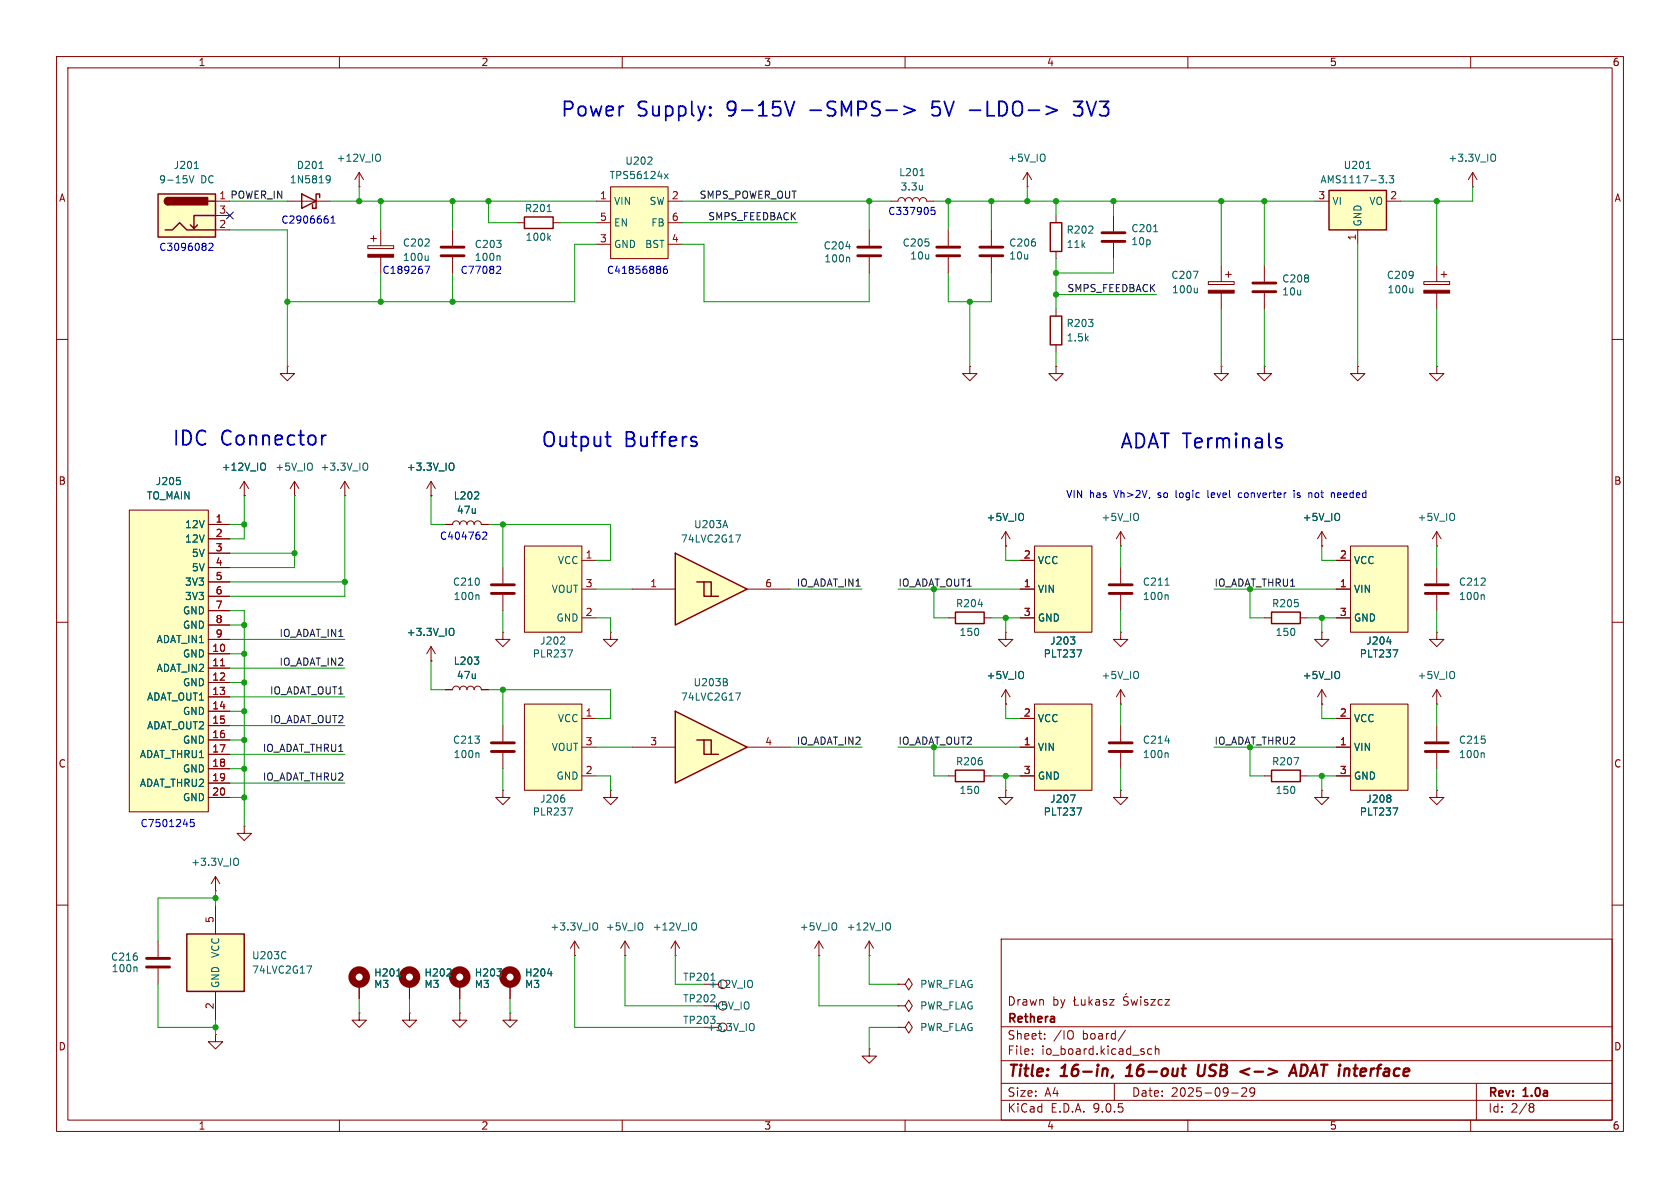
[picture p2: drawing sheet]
<svg xmlns="http://www.w3.org/2000/svg" width="297mm" height="210mm" viewBox="0 0 297 210" stroke-linecap="round" stroke-linejoin="round" font-family="sans-serif">
<g fill="none" stroke="#840000" stroke-width=".18">
<path d="M10 10h277v190h-277zM12 12h273v186h-273zM60 10v2M110 10v2M160 10v2M210 10v2M260 10v2M50.8 35.6h7.6M63.5 33h.1M63.5 30.5l-.8 1.3M63.5 30.5l.8 1.3M63.5 30.5v2.5"/>
<path d="M181.6 33h.1M181.6 30.5l-.8 1.3M181.6 30.5l.8 1.3M181.6 30.5v2.5M65 43.4h4.6v.5h-4.6zM65.5 42.2h1M66 41.7v1M67.3 40.6v2.8M67.3 45.5v2.8M175.3 40.6v2.8M175.3 45.5v2.8M10 60h2"/>
<path d="M171.4 64.8v1.2h1.3l-1.3 1.3-1.2-1.3h1.2M171.4 64.8h.1M285 60h2M10 110h2M223.5 109.2h1.3M229.9 109.2h1.2M233.7 111.8v1.2h1.2l-1.2 1.3-1.3-1.3h1.3M233.7 111.8h.1M254 100.3v2.8M254 105.2v2.8M285 110h2M198.1 139.7v1.3h1.3l-1.3 1.2-1.3-1.2h1.3"/>
<path d="M198.1 139.7h.1M198.1 124.5h.1M198.1 121.9l-.7 1.3M198.1 121.9l.8 1.3M198.1 121.9v2.6M198.1 128.3v2.8M198.1 133.1v2.8M233.7 124.5h.1M233.7 139.7v1.3h1.2l-1.2 1.2-1.3-1.2h1.3M233.7 139.7h.1M233.7 121.9l-.8 1.3M233.7 121.9l.7 1.3"/>
<path d="M233.7 121.9v2.6M38.1 157.5h.1M38.1 154.9l-.8 1.3M38.1 154.9l.8 1.3M38.1 154.9v2.6M43.2 146.1v1.2h1.2l-1.2 1.3-1.3-1.3h1.3M43.2 146.1h.1M10 160h2M81.3 179.1v1.2h1.2l-1.2 1.3-1.3-1.3h1.3M81.3 179.1h.1M90.2 179.1v1.2h1.2l-1.2 1.3-1.3-1.3h1.3M90.2 179.1h.1"/>
<path d="M177 166h108v32h-108zM190 176.2v1.5h.7M190.2 176.7l-.5 .3M191.2 176.7v.9l.4 .1 .2-.1M191.8 176.7v1M192.5 176.2v1.5M192.7 177.1l.4 .6M193.1 176.7l-.6 .6M193.7 176.8h.6l.1 .9M194.4 177.1h-.5a.29 .29 0 0 0-.2 .3 .29 .29 0 0 0 .2 .3l.5-.1M195.6 176.8l-.4-.1-.2 .2 .1 .2 .5 .2v.3h-.6M196.2 176.7h.8l-.8 1h.8"/>
<path d="M199.2 175.6l-.2 .2M199.5 176.3l-.6-.1-.2 .1v.5l.6 .3 .2 .3-.3 .3-.6-.1M200 176.7l.2 1 .3-.7 .3 .7 .3-1M201.7 176.2v.1M201.7 176.7v1M202.9 176.8l-.4-.1-.2 .2 .1 .2 .5 .2v.3h-.6M203.5 176.7h.7l-.7 1h.7M205.5 176.8l-.5-.1-.3 .3v.4l.2 .2h.6M206 176.7h.7l-.7 1h.7M285 160h2M60 198v2M110 198v2"/>
<path d="M160 198v2M177 194.5h108M177 191.5h108M177 187.5h108M177 181.5h108M182.5 186.3v.1M182.5 185.5v.1M184.7 183.6v.1M184.7 182.8v.1M189.5 182.3a1.07 1.07 0 0 1 0 1.3M197 191.5v3M199 182.1l-1.3 2"/>
<path d="M203.6 185.5l-.4-.1-.3 .3v.4l.1 .2h.6M204.2 185.5l.3-.1 .3 .1 .1 .9M204.2 184.9v1.5M210 198v2M217.7 193.2h1.2M219.5 192.4l.6-.1 .2 .1 .1 .3-.9 1.1h.9M221.8 192.9l-.3 .3h-.3l-.2-.3 .1-.5 .4-.1 .2 .1a.99 .99 0 0 1-.3 1.4h-.3M260 198v2M261 191.5v6.5M270.6 195.1l.4 .1 .2 .2-.3 .3M270.6 195.7h.3M270.9 195.7l.2 .2 .1 .4-.2 .2-.4 .1"/>
</g>
<path d="M196.7 190.1l-.2 .4M199 190.2h1.2M199.6 188.5l-.4 .3M208.9 188.9h.8M211.9 188.2l-.2 1.6 .2 .3a.66 .66 0 0 0 .9-.1M220.9 188.9l-1.6 .5 1.5 .6M227.9 190.2l.9-2 .4 2M228.1 189.6h1M230.6 188.2h-.5l-.2 2 .7-.1" fill="none" stroke="#840000" stroke-width=".4"/>
<path d="M173.2 43.7h4.1M173.2 45.2h4.1M252 103.4h4M252 104.9h4M196.1 131.3h4.1M196.1 132.8h4.1" fill="none" stroke="#840000" stroke-width=".51"/>
<g fill="none" stroke="#006464" stroke-width=".18">
<path d="M56.4 29.8h.7M57.8 31.1h.3l.2 .1a.84 .84 0 0 1-.3 1.1h-.2M58.4 31.6l-.3 .2h-.3M66.9 27.2l.2 .1a.81 .81 0 0 1-.2 1.2M184.7 27.4v.9M75.7 45.2v.8M75.7 45.9l-.2 .1M201.2 118.9v.9M236.8 118.9v.9M262.2 105.1l.2 .2v.7M206 131h.8M206.3 133.1l.2 .2v.6"/>
<path d="M41.6 151.7a.43 .43 0 0 1 .6 .4v.5a.43 .43 0 0 1-.6 .4"/>
</g>
<path d="M53.3 34.3l2.6 1.3-2.6 1.2zM56.5 34.9v-.6h-.6v2.5h-.7v-.6M224.8 108.2h5.1v2h-5.1z" fill="none" stroke="#840000" stroke-width=".25"/>
<path d="M65 45h4.6v.5h-4.6z" fill="#840000" stroke="#840000" stroke-width=".18"/>
<path d="M238.8 124.5h10.1v15.2h-10.1z" fill="#ffffc2"/>
<path d="M80 40.6v2.8M80 45.5v2.8M254 96.5h.1M254 94l-.8 1.3M254 94l.8 1.3M254 94v2.5M236.2 127h2.6M236.2 132.1h2.6M236.2 137.2h2.6M238.8 124.5h10.1v15.2h-10.1z" fill="none" stroke="#840000" stroke-width=".18"/>
<path d="M88.2 45.2l.2 .2v.6M257.1 90.9v.9M245.8 140.6l.1 .2-.1 .2M245.8 141.1l.1 .2-.1 .4M246.3 142.8h.8l-.5 1.3" fill="none" stroke="#006464" stroke-width=".18"/>
<path d="M78 43.7h4M78 45.2h4" fill="none" stroke="#840000" stroke-width=".51"/>
<path d="M238.8 96.5h10.1v15.3h-10.1z" fill="#ffffc2"/>
<path d="M236.2 99.1h2.6M238.8 96.5h10.1v15.3h-10.1zM198.1 111.8v1.2h1.3l-1.3 1.3-1.3-1.3h1.3M198.1 111.8h.1M236.2 104.1h2.6M236.2 109.2h2.6M254 111.8v1.2h1.3l-1.3 1.3-1.3-1.3h1.3M254 111.8h.1M81.3 174v2.5" fill="none" stroke="#840000" stroke-width=".18"/>
<path d="M245.2 113.4h.8M246.3 114.9h.8l-.5 1.2M87.9 171.3h.7l-.4 .5M88.6 171.9v.5" fill="none" stroke="#006464" stroke-width=".18"/>
<circle cx="81.3" cy="172.7" r="1.27" fill="none" stroke="#840000" stroke-width="1.3"/>
<path d="M182.9 96.5h10.1v15.3h-10.1z" fill="#ffffc2"/>
<path d="M260.3 33h.1M260.3 30.5l-.7 1.3M260.3 30.5l.8 1.3M260.3 30.5v2.5M180.3 99.1h2.6M182.9 96.5h10.1v15.3h-10.1zM180.3 104.1h2.6M180.3 109.2h2.6" fill="none" stroke="#840000" stroke-width=".18"/>
<path d="M263.9 27.2a.43 .43 0 0 1 .5 .5v.4a.43 .43 0 0 1-.5 .4M189.2 112.6h.8l-.4 .5M189.9 113.1l.1 .2-.1 .5M190.4 114.9h.8l-.5 1.2" fill="none" stroke="#006464" stroke-width=".18"/>
<path d="M234.9 33.7h10.2v6.9h-10.2z" fill="#ffffc2"/>
<path d="M234.9 33.7h10.2v6.9h-10.2zM185.7 55.9h2v5.1h-2z" fill="none" stroke="#840000" stroke-width=".25"/>
<g fill="none" stroke="#840000" stroke-width=".18">
<path d="M232.4 35.6h2.5M245.1 35.6h2.5M186.7 54.6v1.3M213.6 49.8h4.6v.5h-4.6zM215.9 47v2.8M215.9 51.8v2.8M216.7 48.5h1M217.2 48v1M223.5 47v2.8M223.5 51.8v2.8M240 40.6v2.6M186.7 61v1.2"/>
<path d="M215.9 64.8v1.2h1.3l-1.3 1.3-1.3-1.3h1.3M215.9 64.8h.1M223.5 64.8v1.2h1.3l-1.3 1.3-1.3-1.3h1.3M223.5 64.8h.1M198.1 96.5h.1M198.1 94v2.5M198.1 94l-.7 1.3M198.1 94l.8 1.3M198.1 100.3v2.8M198.1 105.2v2.8M254 139.7v1.3h1.3l-1.3 1.2-1.3-1.2h1.3M254 139.7h.1"/>
<path d="M254 124.5h.1M254 121.9v2.6M254 128.3v2.8M254 133.1v2.8M254 121.9l-.8 1.3M254 121.9l.8 1.3M90.2 174v2.5M38.1 182.9v1.3h1.3l-1.3 1.2-1.3-1.2h1.3M38.1 182.9h.1"/>
</g>
<path d="M241.5 29.8h.8M245.1 32.2v.1M245.6 31.1h.8l-.4 .4 .3 .2v.5l-.2 .1-.5-.1M211 48h.8l-.5 1.2M211.7 50.9v.9M211.7 51.6l-.2 .2M201.2 90.9v.9M206 103.4h.7M206.3 105.1l.2 .2v.7M257.1 118.9v.9M262.2 133.1l.2 .2v.6M96.8 172.1h.8" fill="none" stroke="#006464" stroke-width=".18"/>
<path d="M221.5 50h4.1M221.5 51.6h4.1M196.1 103.4h4.1M196.1 104.9h4.1M252 131.3h4M252 132.8h4" fill="none" stroke="#840000" stroke-width=".51"/>
<circle cx="90.2" cy="172.7" r="1.27" fill="none" stroke="#840000" stroke-width="1.3"/>
<path d="M213.6 51.3h4.6v.5h-4.6z" fill="#840000" stroke="#840000" stroke-width=".18"/>
<path d="M27.9 34.3h10.2v7.6h-10.2z" fill="#ffffc2"/>
<path d="M27.9 34.3h10.2v7.6h-10.2zM29.7 34.9a.64 .64 0 0 0-.6 .7 .64 .64 0 0 0 .6 .6M34.9 39.8l-.6 .6M36.8 35.6h1.3M38.1 38.1h-3.8v2.3l-.6-.6M185.7 39.4h2v5.1h-2zM29.2 40.6h1.3l1.2-1.2 1.3 1.2h5.1M168.9 108.2h5.1v2h-5.1z" fill="none" stroke="#840000" stroke-width=".25"/>
<g fill="#840000" stroke="#840000" stroke-width=".25">
<path d="M29.3 35.1l.4-.2v1.3a.63 .63 0 0 1-.6-.4 .63 .63 0 0 1 .2-.7z"/>
<path d="M29.7 34.9h7v1.3h-7z"/>
</g>
<g fill="none" stroke="#840000" stroke-width=".18">
<path d="M38.1 35.6h2.5M38.1 38.1h2.5M186.7 38.1v1.3M38.1 40.6h2.5M186.7 44.5v1.2M251.7 49.8h4.6v.5h-4.6zM254 47v2.8M254 51.8v2.8M254.8 48.5h1M255.3 48v1M240 64.8v1.2h1.3l-1.3 1.3-1.2-1.3h1.2M240 64.8h.1"/>
<path d="M254 64.8v1.2h1.3l-1.3 1.3-1.3-1.3h1.3M254 64.8h.1M167.6 109.2h1.3M174 109.2h1.3M177.8 111.8v1.2h1.3l-1.3 1.3-1.3-1.3h1.3M177.8 111.8h.1M177.8 124.5h.1M177.8 121.9l-.8 1.3M177.8 121.9l.8 1.3M177.8 121.9v2.6M27.9 166.4v2.8M27.9 171.2v2.8"/>
</g>
<path d="M33.4 31.1l.5 1.2 .4-1.2M34.4 29.8h.7M249.8 50.9v.9M249.8 51.6l-.2 .2M172.9 106.8h.8M180.9 118.9v.9M24 170.9l.2 .2v.7" fill="none" stroke="#006464" stroke-width=".18"/>
<path d="M251.7 51.3h4.6v.5h-4.6z" fill="#840000" stroke="#840000" stroke-width=".18"/>
<path d="M25.9 169.4h4.1M25.9 170.9h4.1" fill="none" stroke="#840000" stroke-width=".51"/>
<path d="M182.9 124.5h10.1v15.2h-10.1z" fill="#ffffc2"/>
<g fill="none" stroke="#840000" stroke-width=".18">
<path d="M196.8 38.1v2.8M196.8 42.9v2.8M50.8 64.8v1.2h1.3l-1.3 1.3-1.3-1.3h1.3M50.8 64.8h.1M186.7 64.8v1.2h1.3l-1.3 1.3-1.3-1.3h1.3M186.7 64.8h.1M177.8 96.5h.1M177.8 94l-.8 1.3M177.8 94l.8 1.3M177.8 94v2.5M233.7 96.5h.1M233.7 94l-.8 1.3"/>
<path d="M233.7 94l.7 1.3M233.7 94v2.5M167.6 137.2h1.3M174 137.2h1.3M177.8 139.7v1.3h1.3l-1.3 1.2-1.3-1.2h1.3M177.8 139.7h.1M180.3 127h2.6M180.3 132.1h2.6M180.3 137.2h2.6M182.9 124.5h10.1v15.2h-10.1zM223.5 137.2h1.3M229.9 137.2h1.2"/>
<path d="M63.5 179.1v1.2h1.3l-1.3 1.3-1.3-1.3h1.3M63.5 179.1h.1M72.4 174v2.5M110.5 168.9h.1M110.5 166.4l-.8 1.2M110.5 166.4l.8 1.2M110.5 166.4v2.5"/>
</g>
<path d="M203.9 41h.8M180.9 90.9v.9M236.8 90.9v.9M228.8 133.9h.8l-.5 1.3M189.2 140.5h.9l-.6 1.3M190.4 142.8h.8l-.5 1.3M79 172.5h.8M79.7 171.4v.4M113.6 163.3v.9" fill="none" stroke="#006464" stroke-width=".18"/>
<circle cx="72.4" cy="172.7" r="1.27" fill="none" stroke="#840000" stroke-width="1.3"/>
<path d="M168.9 136.1h5.1v2.1h-5.1zM224.8 136.1h5.1v2.1h-5.1z" fill="none" stroke="#840000" stroke-width=".25"/>
<path d="M194.8 41.1h4.1M194.8 42.7h4.1" fill="none" stroke="#840000" stroke-width=".51"/>
<path d="M33 165.1h10.2v10.2h-10.2z" fill="#ffffc2"/>
<path d="M33 165.1h10.2v10.2h-10.2z" fill="none" stroke="#840000" stroke-width=".25"/>
<g fill="none" stroke="#840000" stroke-width=".18">
<path d="M43.2 87.6h.1M43.2 85.1l-.8 1.3M43.2 85.1l.7 1.3M43.2 85.1v2.5M52.1 87.6h.1M52.1 85.1l-.8 1.3M52.1 85.1l.7 1.3M52.1 85.1v2.5M61 87.6h.1M61 85.1l-.8 1.3M61 85.1l.7 1.3M61 85.1v2.5"/>
<path d="M76.2 87.6h.1M76.2 85.1v2.5M76.2 85.1l-.8 1.3M76.2 85.1l.8 1.3M78.7 92.7h1.3a.64 .64 0 0 1 .6-.6 .64 .64 0 0 1 .7 .6 .64 .64 0 0 1 .6-.6 .64 .64 0 0 1 .6 .6 .64 .64 0 0 1 .7-.6 .64 .64 0 0 1 .6 .6 .64 .64 0 0 1 .7-.6 .64 .64 0 0 1 .6 .6h1.3M76.2 116.8h.1M76.2 114.3l-.8 1.3M76.2 114.3l.8 1.3M76.2 114.3v2.5M78.7 121.9h1.3a.64 .64 0 0 1 .6-.6 .64 .64 0 0 1 .7 .6 .64 .64 0 0 1 .6-.6 .64 .64 0 0 1 .6 .6 .64 .64 0 0 1 .7-.6 .64 .64 0 0 1 .6 .6 .64 .64 0 0 1 .7-.6 .64 .64 0 0 1 .6 .6h1.3M107.9 139.7v1.3h1.3l-1.3 1.2-1.2-1.2h1.2M107.9 139.7h.1"/>
<path d="M38.1 160v5.1M38.1 175.3v5M72.4 179.1v1.2h1.3l-1.3 1.3-1.3-1.3h1.3M72.4 179.1h.1M119.4 168.9h.1M119.4 166.4l-.8 1.2M119.4 166.4l.7 1.2M119.4 166.4v2.5M124.5 174h2.5M124.5 177.8h2.5M144.8 168.9h.1M144.8 166.4l-.8 1.2"/>
<path d="M144.8 166.4l.7 1.2M144.8 166.4v2.5M153.7 168.9h.1M153.7 166.4l-.8 1.2M153.7 166.4l.7 1.2M153.7 166.4v2.5M158.7 177.8h1.3l.7-1 .6 1-.6 1-.7-1M158.7 177.8h.1M158.7 174h1.3l.7-1 .6 1-.6 1-.7-1M158.7 174h.1M153.7 185.4v1.3h1.2l-1.2 1.3-1.3-1.3h1.3M153.7 185.4h.1"/>
<path d="M158.7 181.6h1.3l.7-1 .6 1-.6 1-.7-1M158.7 181.6h.1"/>
</g>
<g fill="none" stroke="#006464" stroke-width=".18">
<path d="M46.6 81.9h.1a.81 .81 0 0 1-.1 1.2M55.2 82v.9M64.5 81.9a.43 .43 0 0 1 .5 .4v.4a.43 .43 0 0 1-.5 .4M79.7 81.9a.43 .43 0 0 1 .6 .4v.4a.43 .43 0 0 1-.6 .4M83.9 88.2h.7M84.6 87.1v.4M79.7 111.1a.43 .43 0 0 1 .6 .4v.4a.43 .43 0 0 1-.6 .4M83.9 116.1h.7l-.4 .5M84.6 116.8v.5M50.5 168.3h.1M50.5 169.4h.1M54.2 170.8h.9l-.6 1.2"/>
<path d="M122.8 163.1l.1 .1a.81 .81 0 0 1-.1 1.2M132.4 177.3v.9M132.7 173.3l.1 .1a.81 .81 0 0 1-.1 1.2M147.9 163.3v.9M157.1 163.1l.1 .1a.81 .81 0 0 1-.1 1.2M132.8 180.9a.43 .43 0 0 1 .5 .4v.5a.43 .43 0 0 1-.5 .4"/>
</g>
<path d="M22.9 90.2h13.9v53.3h-13.9z" fill="#ffffc2"/>
<g fill="none" stroke="#840000" stroke-width=".18">
<path d="M157.5 35.6h1.2a.64 .64 0 0 1 .7-.7 .64 .64 0 0 1 .6 .7 .64 .64 0 0 1 .7-.7 .64 .64 0 0 1 .6 .7 .64 .64 0 0 1 .6-.7 .64 .64 0 0 1 .7 .7 .64 .64 0 0 1 .6-.7 .64 .64 0 0 1 .6 .7h1.3M22.9 90.2h13.9v53.3h-13.9zM36.8 92.7h3.8M36.8 95.3h3.8M36.8 97.8h3.8M36.8 100.3h3.8M36.8 102.9h3.8M36.8 105.4h3.8M36.8 108h3.8M36.8 110.5h3.8M36.8 113h3.8M36.8 115.6h3.8"/>
<path d="M36.8 118.1h3.8M36.8 120.7h3.8M36.8 123.2h3.8M36.8 125.7h3.8M36.8 128.3h3.8M36.8 130.8h3.8M36.8 133.4h3.8M36.8 135.9h3.8M36.8 138.4h3.8M36.8 141h3.8"/>
</g>
<path d="M39 117.7h.7" fill="none" stroke="#a90000" stroke-width=".18"/>
<path d="M162.7 31.1h.7M163.1 32.8v.8M163.1 33.5h-.1M31.2 84.4h.6M31.8 84.9l.1 .2-.1 .5" fill="none" stroke="#006464" stroke-width=".18"/>
<path d="M92.7 96.5h10.2v15.3h-10.2z" fill="#ffffc2"/>
<path d="M92.7 96.5h10.2v15.3h-10.2zM102.9 99.1h2.5M88.9 111.8v1.2h1.3l-1.3 1.3-1.3-1.3h1.3M88.9 111.8h.1M88.9 100.3v2.8M88.9 105.2v2.8M102.9 104.1h2.5M102.9 109.2h2.5M107.9 111.8v1.2h1.3l-1.3 1.3-1.2-1.3h1.2M107.9 111.8h.1" fill="none" stroke="#840000" stroke-width=".18"/>
<path d="M84.5 105.1l.2 .2v.7M99.7 112.7l.1 .1v.3l-.7 .8h.7M100.4 114.9h.8l-.5 1.2" fill="none" stroke="#006464" stroke-width=".18"/>
<path d="M86.9 103.4h4M86.9 104.9h4" fill="none" stroke="#840000" stroke-width=".51"/>
<g fill="#ffffc2">
<path d="M119.4 97.8l12.7 6.3-12.7 6.4z"/>
<path d="M123.2 102.9l3.8 2.5h-2.5v-2.5z"/>
<path d="M124.5 102.9h1.2v2.5z"/>
</g>
<path d="M119.4 97.8l12.7 6.3-12.7 6.4zM123.2 102.9h1.3v2.5h2.5M124.5 102.9h1.2v2.5" fill="none" stroke="#840000" stroke-width=".25"/>
<path d="M111.8 104.1h7.6M132.1 104.1h7.6" fill="none" stroke="#840000" stroke-width=".18"/>
<path d="M128.2 92l.4 1.3M130.1 94.6h.8l-.5 1.2" fill="none" stroke="#006464" stroke-width=".18"/>
<g fill="#ffffc2">
<path d="M119.4 125.7l12.7 6.4-12.7 6.3z"/>
<path d="M123.2 130.8l3.8 2.6h-2.5v-2.6z"/>
<path d="M124.5 130.8h1.2v2.6z"/>
</g>
<path d="M92.7 38.4h5.1v2h-5.1zM119.4 125.7l12.7 6.4-12.7 6.3zM123.2 130.8h1.3v2.6h2.5M124.5 130.8h1.2v2.6" fill="none" stroke="#840000" stroke-width=".25"/>
<path d="M91.4 39.4h1.3M97.8 39.4h1.3M111.8 132.1h7.6M132.1 132.1h7.6" fill="none" stroke="#840000" stroke-width=".18"/>
<path d="M96.7 37.4h.8M97 42l.3 .5M97.3 41.6l-.4 .5M128.3 120.6l.3 .2-.1 .3-.1 .1M128.4 120l.1 .2-.1 .3M130.1 122.5h.8l-.5 1.3" fill="none" stroke="#006464" stroke-width=".18"/>
<path d="M107.9 33h10.2v12.7h-10.2z" fill="#ffffc2"/>
<path d="M105.4 35.6h2.5M105.4 39.4h2.5M107.9 33h10.2v12.7h-10.2zM118.1 35.6h2.5M118.1 39.4h2.5M105.4 43.2h2.5M118.1 43.2h2.5M153.7 40.6v2.8M153.7 45.5v2.8M167.6 40.6v2.8M167.6 45.5v2.8M63.5 174v2.5" fill="none" stroke="#840000" stroke-width=".18"/>
<path d="M114.5 29h.8M115.2 27.9v.4M117.4 30.7l.7 .9M118.1 30.7l-.7 .9M149.5 43.6h.8M150 45.5l.2 .1v.7M70.1 172.5h.8" fill="none" stroke="#006464" stroke-width=".18"/>
<path d="M151.6 43.7h4.1M151.6 45.2h4.1M165.6 43.7h4.1M165.6 45.2h4.1" fill="none" stroke="#840000" stroke-width=".51"/>
<circle cx="63.5" cy="172.7" r="1.27" fill="none" stroke="#840000" stroke-width="1.3"/>
<path d="M92.7 124.5h10.2v15.2h-10.2z" fill="#ffffc2"/>
<g fill="none" stroke="#840000" stroke-width=".18">
<path d="M36.8 92.7h3.8M36.8 95.3h3.8M36.8 97.8h3.8M43.2 87.6h.1M76.2 87.6h.1M78.7 92.7h1.3M85.1 92.7h1.3M177.8 96.5h.1M180.3 99.1h2.6M233.7 96.5h.1M236.2 99.1h2.6M36.8 100.3h3.8"/>
<path d="M36.8 102.9h3.8M36.8 105.4h3.8M36.8 108h3.8M36.8 110.5h3.8M36.8 113h3.8M36.8 115.6h3.8M36.8 118.1h3.8M76.2 116.8h.1M180.3 104.1h2.6M180.3 109.2h2.6M236.2 104.1h2.6M236.2 109.2h2.6"/>
<path d="M36.8 120.7h3.8M36.8 123.2h3.8M36.8 125.7h3.8M36.8 128.3h3.8M36.8 130.8h3.8M36.8 133.4h3.8M36.8 135.9h3.8M36.8 138.4h3.8M78.7 121.9h1.3M85.1 121.9h1.3M88.9 139.7v1.3h1.3l-1.3 1.2-1.3-1.2h1.3M88.9 139.7h.1"/>
<path d="M88.9 128.3v2.8M88.9 133.1v2.8M92.7 124.5h10.2v15.2h-10.2zM102.9 127h2.5M102.9 132.1h2.5M102.9 137.2h2.5M177.8 124.5h.1M180.3 127h2.6M180.3 132.1h2.6M180.3 137.2h2.6M233.7 124.5h.1M236.2 127h2.6"/>
<path d="M236.2 132.1h2.6M236.2 137.2h2.6M36.8 141h3.8M63.5 174v2.5M72.4 174v2.5M81.3 174v2.5M90.2 174v2.5M101.6 168.9h.1M101.6 166.4l-.8 1.2M101.6 166.4l.8 1.2M101.6 166.4v2.5"/>
</g>
<g fill="none" stroke="#006464" stroke-width=".18">
<path d="M31.2 84.4h.6M31.8 84.9l.1 .2-.1 .5M46.6 81.9h.1a.81 .81 0 0 1-.1 1.2M79.7 81.9a.43 .43 0 0 1 .6 .4v.4a.43 .43 0 0 1-.6 .4M83.9 88.2h.7M84.6 87.1v.4M180.9 90.9v.9M236.8 90.9v.9M79.7 111.1a.43 .43 0 0 1 .6 .4v.4a.43 .43 0 0 1-.6 .4M83.9 116.1h.7l-.4 .5M84.6 116.8v.5M180.9 118.9v.9"/>
<path d="M189.2 112.6h.8l-.4 .5M189.9 113.1l.1 .2-.1 .5M190.4 114.9h.8l-.5 1.2M236.8 118.9v.9M245.2 113.4h.8M246.3 114.9h.8l-.5 1.2M84.5 133.1l.2 .2v.6M99.7 141.1l.1 .2-.1 .4M100.4 142.8h.8l-.5 1.3M189.2 140.5h.9l-.6 1.3M190.4 142.8h.8l-.5 1.3M245.8 140.6l.1 .2-.1 .2"/>
<path d="M245.8 141.1l.1 .2-.1 .4M246.3 142.8h.8l-.5 1.3M70.1 172.5h.8M79 172.5h.8M79.7 171.4v.4M87.9 171.3h.7l-.4 .5M88.6 171.9v.5M96.8 172.1h.8M105.1 163.1a.43 .43 0 0 1 .6 .5v.4a.43 .43 0 0 1-.6 .4"/>
</g>
<path d="M86.9 131.3h4M86.9 132.8h4" fill="none" stroke="#840000" stroke-width=".51"/>
<g fill="none" stroke="#009600" stroke-width=".18">
<path d="M40.6 35.6h10.2M58.4 35.6h47M63.5 33v2.6M67.3 35.6v5M80 35.6v5M86.4 35.6v3.8h5M99.1 39.4h6.3M120.6 35.6h36.9M120.6 39.4h20.4M153.7 35.6v5M165.1 35.6h67.3M167.6 35.6v5"/>
<path d="M175.3 35.6v5M181.6 33v2.6M186.7 35.6v2.5M196.8 35.6v2.5M215.9 35.6v11.4M223.5 35.6v11.4M254 35.6v11.4M260.3 33v2.6h-12.7M40.6 40.6h10.2v24.2M67.3 48.3v5M80 48.3v5M105.4 43.2h-3.8v10.1h-50.8"/>
<path d="M120.6 43.2h3.9v10.1h29.2v-5M167.6 48.3v5h7.7v-5M171.4 53.3v11.5M186.7 52.1h17.8M186.7 45.7v8.9M196.8 45.7v2.6h-10.1M215.9 54.6v10.2M223.5 54.6v10.2M240 43.2v21.6M254 54.6v10.2M186.7 62.2v2.6M40.6 92.7h2.6"/>
<path d="M40.6 97.8h11.5M43.2 87.6v7.7h-2.6M52.1 87.6v12.7h-11.5M61 87.6v17.8h-20.4M76.2 87.6v5.1h2.5M86.4 92.7h21.5v6.4h-2.5M88.9 92.7v7.6M177.8 96.5v2.6h2.5M198.1 96.5v3.8M233.7 96.5v2.6h2.5M254 96.5v3.8M40.6 108h2.6v38.1"/>
<path d="M40.6 102.9h20.4M40.6 110.5h2.6M40.6 115.6h2.6M40.6 118.1h20.4M40.6 113h20.4M76.2 116.8v5.1h2.5M88.9 108v3.8M105.4 109.2h2.5v2.6M105.4 104.1h6.4M139.7 104.1h12.7M158.7 104.1h21.6M165.1 104.1v5.1h2.5"/>
<path d="M175.3 109.2h5M177.8 109.2v2.6M198.1 108v3.8M214.6 104.1h21.6M221 104.1v5.1h2.5M231.1 109.2h5.1M233.7 109.2v2.6M254 108v3.8M40.6 138.4h20.4M40.6 130.8h2.6M40.6 135.9h2.6M40.6 120.7h2.6"/>
<path d="M40.6 125.7h2.6M40.6 128.3h20.4M40.6 133.4h20.4M40.6 123.2h20.4M86.4 121.9h21.5v5.1h-2.5M88.9 121.9v6.4M88.9 135.9v3.8M105.4 137.2h2.5v2.5M105.4 132.1h6.4M139.7 132.1h12.7M158.7 132.1h21.6M165.1 132.1v5.1h2.5"/>
<path d="M175.3 137.2h5M177.8 124.5v2.5h2.5M177.8 137.2v2.5M198.1 124.5v3.8M198.1 135.9v3.8M214.6 132.1h21.6M221 132.1v5.1h2.5M231.1 137.2h5.1M233.7 124.5v2.5h2.5M233.7 137.2v2.5M254 124.5v3.8M254 135.9v3.8"/>
<path d="M38.1 158.8h-10.2v7.6M38.1 157.5v2.5M40.6 141h2.6M27.9 174v7.6h10.2M63.5 176.5v2.6M72.4 176.5v2.6M81.3 176.5v2.6M90.2 176.5v2.6M101.6 168.9v12.7h22.9M110.5 168.9v8.9h14M119.4 168.9v5.1h5.1M144.8 168.9v8.9h13.9"/>
<path d="M153.7 168.9v5.1h5M38.1 180.3v2.6M158.7 181.6h-5v3.8"/>
</g>
<path d="M40 37.5l1.2 1.2M41.2 37.5l-1.2 1.2" fill="none" stroke="#000084" stroke-width=".18"/>
<g fill="none" stroke="#0000c2" stroke-width=".18">
<path d="M58.5 39.4h.7M58.5 38.5l.4-.3v1.2M164.6 36.7h.7M164.6 37.2l.5-.1 .2 .3-.1 .5h-.6M36.9 43.1l.5-.1 .2 .4-.7 .9h.7M75.1 47.1h.9l-.6 1.2M88 47.1h.4l.1 .3-.8 .9h.8M117.9 47.1h-.4a.86 .86 0 0 0 0 1.2l.4-.1 .1-.4-.2-.3h-.3l-.2 .3M85.3 94.2l.5-.1 .3 .3-.8 .9h.8M213.5 86.7v1.1l.2 .2M219.4 87.1l-.4 .1-.1 .2 .1 .4 .4 .2M228.8 86.7v.1"/>
<path d="M228.8 87.1v.9M231.6 87.1l.3 .2v.7M235.5 87.1l.4 .2v.7M34.3 144.9h-.6l-.1 .6 .2-.2 .4 .1 .1 .2v.4l-.2 .1-.5-.1"/>
</g>
<g fill="none" stroke="#0000c2" stroke-width=".32">
<path d="M125.6 18.9v.2M125.6 18.9l.1 .1-.1 .1M125.6 18.9l-.1 .1 .1 .1M138.8 17.9l.8 2.6 .8-2.6M159.8 18.8l1.9 .7-1.9 .7M171.4 19.5h1.9M185 18.8l1.9 .7-1.9 .7M189.8 17.9h1.6l-.9 1h.4M125.6 20.2l.1 .1-.1 .2M125.6 20.2l-.1 .1 .1 .2M125.6 20.2v.3M189.8 20.2l.4 .3h.7"/>
<path d="M56.9 76.9v1.7M57.6 76.9a.65 .65 0 0 0-.7 .5M107 77.2h1M107.4 76.3v2.2l.1 .3 .5 .1M122.5 77.2l.6 .1M122.5 78l.6 .2 .1 .3-.3 .4h-.5M225.7 78.2l.8 .2 .1 .4-.3 .3-.8-.1M225.7 77.6l.2-.2 .6 .2"/>
</g>
<path d="M39 117.7h.7" fill="none" stroke="#a90000" stroke-width=".18"/>
<g fill="#009600" stroke="#009600" stroke-width=".18">
<circle cx="186.7" cy="35.6" r=".46"/>
<circle cx="181.6" cy="35.6" r=".46"/>
<circle cx="186.7" cy="48.3" r=".46"/>
<circle cx="167.6" cy="35.6" r=".46"/>
<circle cx="175.3" cy="35.6" r=".46"/>
<circle cx="153.7" cy="35.6" r=".46"/>
<circle cx="171.4" cy="53.3" r=".46"/>
<circle cx="80" cy="53.3" r=".46"/>
<circle cx="254" cy="35.6" r=".46"/>
<circle cx="223.5" cy="35.6" r=".46"/>
<circle cx="215.9" cy="35.6" r=".46"/>
<circle cx="196.8" cy="35.6" r=".46"/>
<circle cx="233.7" cy="109.2" r=".46"/>
<circle cx="233.7" cy="137.2" r=".46"/>
<circle cx="177.8" cy="109.2" r=".46"/>
<circle cx="177.8" cy="137.2" r=".46"/>
<circle cx="186.7" cy="52.1" r=".46"/>
<circle cx="86.4" cy="35.6" r=".46"/>
<circle cx="67.3" cy="35.6" r=".46"/>
<circle cx="80" cy="35.6" r=".46"/>
<circle cx="63.5" cy="35.6" r=".46"/>
<circle cx="67.3" cy="53.3" r=".46"/>
<circle cx="50.8" cy="53.3" r=".46"/>
<circle cx="43.2" cy="141" r=".46"/>
<circle cx="43.2" cy="135.9" r=".46"/>
<circle cx="38.1" cy="181.6" r=".46"/>
<circle cx="43.2" cy="120.7" r=".46"/>
<circle cx="38.1" cy="158.8" r=".46"/>
<circle cx="88.9" cy="121.9" r=".46"/>
<circle cx="88.9" cy="92.7" r=".46"/>
<circle cx="61" cy="102.9" r=".46"/>
<circle cx="43.2" cy="110.5" r=".46"/>
<circle cx="43.2" cy="92.7" r=".46"/>
<circle cx="52.1" cy="97.8" r=".46"/>
<circle cx="43.2" cy="125.7" r=".46"/>
<circle cx="43.2" cy="130.8" r=".46"/>
<circle cx="43.2" cy="115.6" r=".46"/>
</g>
<g font-size="3.5" fill="#0000c2">
<text x="99" y="21.1">Power</text>
<text x="112.6" y="21.1">Supply:</text>
<text x="128.8" y="21.1">9-15V</text>
<text x="143.7" y="21.1">-SMPS-&gt;</text>
<text x="165.8" y="21.1">5V</text>
<text x="172.8" y="21.1">-LDO-&gt;</text>
<text x="191.9" y="21.1">3V3</text>
<text x="30.3" y="79.2">IDC</text>
<text x="39" y="79.2">Connector</text>
<text x="95.5" y="79.5">Output</text>
<text x="110.4" y="79.5">Buffers</text>
<text x="197.9" y="79.7">ADAT Terminals</text>
</g>
<g font-size="2.8" fill="#840000">
<text x="178" y="190.9">Title:</text>
<text x="187.7" y="190.9">16-in,</text>
<text x="200" y="190.9">16-out</text>
<text x="213.4" y="190.9">USB</text>
<text x="221.7" y="190.9">&lt;-&gt;</text>
<text x="231.4" y="190.9">ADAT interface</text>
</g>
<g font-size="2.1" fill="#840000">
<text x="178" y="178">Drawn</text>
<text x="186" y="178">by</text>
<text x="178" y="184">Sheet:</text>
<text x="178" y="181.2">Rethera</text>
<text x="186.2" y="184">/IO</text>
<text x="191.4" y="184">board/</text>
<text x="178" y="186.7">File:</text>
<text x="184.1" y="186.7">io_board.kicad_sch</text>
<text x="178" y="196.9">KiCad</text>
<text x="178" y="194.1">Size:</text>
<text x="184.7" y="194.1">A4</text>
<text x="185.7" y="196.9">E.D.A.</text>
<text x="193.3" y="196.9">9.0.5</text>
<text x="200" y="194.1">Date:</text>
<text x="207" y="194.1">2025-09-29</text>
<text x="263" y="194.3">Rev:</text>
<text x="263" y="196.9">Id:</text>
<text x="267.1" y="196.9">2/8</text>
<text x="269.4" y="194.3">1.0a</text>
</g>
<g font-size="1.8" fill="#840000">
<text x="35" y="11.9">1</text>
<text x="85" y="11.9">2</text>
<text x="135" y="11.9">3</text>
<text x="185" y="11.9">4</text>
<text x="235" y="11.9">5</text>
<text x="285" y="11.9">6</text>
<text x="10.3" y="35.9">A</text>
<text x="285.3" y="35.9">A</text>
<text x="10.3" y="85.9">B</text>
<text x="285.3" y="85.9">B</text>
<text x="10.3" y="135.9">C</text>
<text x="285.3" y="135.9">C</text>
<text x="10.3" y="185.9">D</text>
<text x="285.3" y="185.9">D</text>
<text x="35" y="199.9">1</text>
<text x="85" y="199.9">2</text>
<text x="135" y="199.9">3</text>
<text x="185" y="199.9">4</text>
<text x="235" y="199.9">5</text>
<text x="285" y="199.9">6</text>
</g>
<g font-size="1.8" fill="#006464">
<text x="59.4" y="28.8">+12V_IO</text>
<text x="110.4" y="29.3">U202</text>
<text x="178.1" y="28.8">+5V_IO</text>
<text x="256" y="28.8">+3.3V_IO</text>
<text x="28" y="32.6">9-15V</text>
<text x="30.6" y="30.1">J201</text>
<text x="35.5" y="32.6">DC</text>
<text x="51.1" y="32.6">1N5819</text>
<text x="52.4" y="30.1">D201</text>
<text x="107.7" y="31.9">TPS56124x</text>
<text x="158.9" y="31.3">L201</text>
<text x="159.1" y="33.9">3.3u</text>
<text x="233.3" y="32.6">AMS1117-3.3</text>
<text x="237.4" y="30.1">U201</text>
<text x="92.7" y="37.7">R201</text>
<text x="108.5" y="36.4">VIN</text>
<text x="108.5" y="40.2">EN</text>
<text x="114.7" y="36.4">SW</text>
<text x="115" y="40.2">FB</text>
<text x="188.5" y="41.5">R202</text>
<text x="199.9" y="41.2">C201</text>
<text x="235.5" y="36.4">VI</text>
<text x="240.9" y="40.1" transform="rotate(-90 240.9 40.1)">GND</text>
<text x="242" y="36.4">VO</text>
<text x="71.1" y="43.8">C202</text>
<text x="71.1" y="46.3">100u</text>
<text x="83.8" y="44">C203</text>
<text x="83.8" y="46.3">100n</text>
<text x="92.8" y="42.8">100k</text>
<text x="108.5" y="44">GND</text>
<text x="114" y="44">BST</text>
<text x="145.5" y="44.3">C204</text>
<text x="145.6" y="46.6">100n</text>
<text x="159.5" y="43.8">C205</text>
<text x="160.8" y="46.1">10u</text>
<text x="178.3" y="43.8">C206</text>
<text x="178.3" y="46.1">10u</text>
<text x="188.5" y="44">11k</text>
<text x="199.9" y="43.5">10p</text>
<text x="207" y="49.5">C207</text>
<text x="207.1" y="52">100u</text>
<text x="226.6" y="50.1">C208</text>
<text x="226.6" y="52.4">10u</text>
<text x="245.1" y="49.5">C209</text>
<text x="245.2" y="52">100u</text>
<text x="188.5" y="58">R203</text>
<text x="188.5" y="60.6">1.5k</text>
<text x="39.1" y="83.4">+12V_IO</text>
<text x="48.6" y="83.4">+5V_IO</text>
<text x="56.6" y="83.4">+3.3V_IO</text>
<text x="71.8" y="83.4">+3.3V_IO</text>
<text x="25.9" y="88.5">TO_MAIN</text>
<text x="27.4" y="86">J205</text>
<text x="80.1" y="88.5">L202</text>
<text x="32.6" y="93.6">12V</text>
<text x="80.7" y="91">47u</text>
<text x="122.6" y="93.6">U203A</text>
<text x="174.3" y="92.3">+5V_IO</text>
<text x="194.6" y="92.3">+5V_IO</text>
<text x="230.2" y="92.3">+5V_IO</text>
<text x="250.5" y="92.3">+5V_IO</text>
<text x="32.6" y="96.1">12V</text>
<text x="33.8" y="98.7">5V</text>
<text x="33.8" y="101.2">5V</text>
<text x="98.5" y="99.9">VCC</text>
<text x="120.3" y="96.1">74LVC2G17</text>
<text x="183.4" y="99.9">VCC</text>
<text x="239.3" y="99.9">VCC</text>
<text x="32.6" y="103.7">3V3</text>
<text x="32.6" y="106.3">3V3</text>
<text x="80" y="103.7">C210</text>
<text x="80.1" y="106.3">100n</text>
<text x="97.4" y="105">VOUT</text>
<text x="168.9" y="107.5">R204</text>
<text x="183.4" y="105">VIN</text>
<text x="201.9" y="103.7">C211</text>
<text x="201.9" y="106.3">100n</text>
<text x="224.8" y="107.5">R205</text>
<text x="239.3" y="105">VIN</text>
<text x="257.8" y="103.7">C212</text>
<text x="257.8" y="106.3">100n</text>
<text x="27.6" y="113.9">ADAT_IN1</text>
<text x="32.2" y="108.8">GND</text>
<text x="32.2" y="111.4">GND</text>
<text x="71.8" y="112.6">+3.3V_IO</text>
<text x="98.3" y="110.1">GND</text>
<text x="169.5" y="112.6">150</text>
<text x="183.4" y="110.1">GND</text>
<text x="225.4" y="112.6">150</text>
<text x="239.3" y="110.1">GND</text>
<text x="27.6" y="119">ADAT_IN2</text>
<text x="32.2" y="116.4">GND</text>
<text x="80.1" y="117.7">L203</text>
<text x="94.1" y="116.4">PLR237</text>
<text x="95.4" y="114.1">J202</text>
<text x="184.4" y="116.4">PLT237</text>
<text x="185.6" y="114.1">J203</text>
<text x="240.3" y="116.4">PLT237</text>
<text x="241.4" y="114.1">J204</text>
<text x="25.9" y="124.1">ADAT_OUT1</text>
<text x="32.2" y="121.5">GND</text>
<text x="80.7" y="120.2">47u</text>
<text x="120.3" y="124.1">74LVC2G17</text>
<text x="122.5" y="121.5">U203B</text>
<text x="174.3" y="120.2">+5V_IO</text>
<text x="194.6" y="120.2">+5V_IO</text>
<text x="230.2" y="120.2">+5V_IO</text>
<text x="250.5" y="120.2">+5V_IO</text>
<text x="25.9" y="129.1">ADAT_OUT2</text>
<text x="32.2" y="126.6">GND</text>
<text x="32.2" y="131.7">GND</text>
<text x="80" y="131.7">C213</text>
<text x="98.5" y="127.9">VCC</text>
<text x="183.4" y="127.9">VCC</text>
<text x="201.9" y="131.7">C214</text>
<text x="239.3" y="127.9">VCC</text>
<text x="257.8" y="131.7">C215</text>
<text x="24.6" y="134.2">ADAT_THRU1</text>
<text x="32.2" y="136.8">GND</text>
<text x="80.1" y="134.2">100n</text>
<text x="97.4" y="132.9">VOUT</text>
<text x="168.9" y="135.5">R206</text>
<text x="183.4" y="132.9">VIN</text>
<text x="201.9" y="134.2">100n</text>
<text x="224.8" y="135.5">R207</text>
<text x="239.3" y="132.9">VIN</text>
<text x="257.8" y="134.2">100n</text>
<text x="24.6" y="139.3">ADAT_THRU2</text>
<text x="32.2" y="141.8">GND</text>
<text x="95.4" y="142.1">J206</text>
<text x="98.3" y="138">GND</text>
<text x="169.5" y="140.6">150</text>
<text x="183.4" y="138">GND</text>
<text x="185.6" y="142.1">J207</text>
<text x="225.4" y="140.6">150</text>
<text x="239.3" y="138">GND</text>
<text x="241.4" y="142.1">J208</text>
<text x="94.1" y="144.4">PLR237</text>
<text x="184.4" y="144.4">PLT237</text>
<text x="240.3" y="144.4">PLT237</text>
<text x="33.7" y="153.3">+3.3V_IO</text>
<text x="97.2" y="164.7">+3.3V_IO</text>
<text x="107" y="164.7">+5V_IO</text>
<text x="115.3" y="164.7">+12V_IO</text>
<text x="141.3" y="164.7">+5V_IO</text>
<text x="149.6" y="164.7">+12V_IO</text>
<text x="19.5" y="170">C216</text>
<text x="19.6" y="172.1">100n</text>
<text x="39" y="169.4" transform="rotate(-90 39 169.4)">VCC</text>
<text x="44.5" y="169.8">U203C</text>
<text x="44.5" y="172.3">74LVC2G17</text>
<text x="66" y="172.8">H201</text>
<text x="74.9" y="172.8">H202</text>
<text x="83.8" y="172.8">H203</text>
<text x="92.7" y="172.8">H204</text>
<text x="120.7" y="173.6">TP201</text>
<text x="39" y="174.8" transform="rotate(-90 39 174.8)">GND</text>
<text x="66" y="174.9">M3</text>
<text x="74.9" y="174.9">M3</text>
<text x="83.8" y="174.9">M3</text>
<text x="92.7" y="174.9">M3</text>
<text x="120.7" y="177.4">TP202</text>
<text x="125.2" y="174.9">+12V_IO</text>
<text x="125.8" y="178.7">+5V_IO</text>
<text x="162.6" y="178.7">PWR_FLAG</text>
<text x="162.6" y="174.9">PWR_FLAG</text>
<text x="120.7" y="181.2">TP203</text>
<text x="124.9" y="182.5">+3.3V_IO</text>
<text x="162.6" y="182.5">PWR_FLAG</text>
</g>
<g font-size="1.8" fill="#0f0f0f">
<text x="38.7" y="35.3">1 POWER_IN</text>
<text x="123.6" y="35.2">SMPS_POWER_OUT</text>
<text x="125.1" y="39">SMPS_FEEDBACK</text>
<text x="188.6" y="51.7">SMPS_FEEDBACK</text>
<text x="140.8" y="103.8">IO_ADAT_IN1</text>
<text x="49.3" y="112.7">IO_ADAT_IN1</text>
<text x="49.3" y="117.8">IO_ADAT_IN2</text>
<text x="47.6" y="122.8">IO_ADAT_OUT1</text>
<text x="47.6" y="127.9">IO_ADAT_OUT2</text>
<text x="140.8" y="131.7">IO_ADAT_IN2</text>
<text x="46.4" y="133">IO_ADAT_THRU1</text>
<text x="46.4" y="138.1">IO_ADAT_THRU2</text>
</g>
<g font-size="1.8" fill="#a90000">
<text x="106" y="35.3">1</text>
<text x="118.7" y="35.3">2</text>
<text x="233" y="35.3">3</text>
<text x="245.7" y="35.3">2</text>
<text x="38.7" y="37.8">3</text>
<text x="38.7" y="40.4">2</text>
<text x="106" y="39.1">5</text>
<text x="118.7" y="39.1">6</text>
<text x="106" y="42.9">3</text>
<text x="118.7" y="42.9">4</text>
<text x="239.8" y="42.6" transform="rotate(-90 239.8 42.6)">1</text>
<text x="38" y="92.5">1</text>
<text x="38" y="95">2</text>
<text x="38" y="97.5">3</text>
<text x="38" y="100.1">4</text>
<text x="103.4" y="98.8">1</text>
<text x="180.9" y="98.8">2</text>
<text x="236.8" y="98.8">2</text>
<text x="38" y="102.6">5</text>
<text x="38" y="105.2">6</text>
<text x="38" y="107.7">7</text>
<text x="103.4" y="103.9">3</text>
<text x="114.9" y="103.9">1</text>
<text x="135.2" y="103.9">6</text>
<text x="180.9" y="103.9">1</text>
<text x="236.8" y="103.9">1</text>
<text x="38" y="110.2">8</text>
<text x="38" y="112.8">9</text>
<text x="103.4" y="109">2</text>
<text x="180.9" y="109">3</text>
<text x="236.8" y="109">3</text>
<text x="37.4" y="115.3">10</text>
<text x="37.4" y="117.9">11</text>
<text x="37.4" y="120.4">12</text>
<text x="37.4" y="122.9">13</text>
<text x="37.4" y="125.5">14</text>
<text x="37.4" y="128">15</text>
<text x="37.4" y="130.6">16</text>
<text x="103.4" y="126.7">1</text>
<text x="103.4" y="131.8">3</text>
<text x="114.9" y="131.8">3</text>
<text x="135.2" y="131.8">4</text>
<text x="180.9" y="126.7">2</text>
<text x="180.9" y="131.8">1</text>
<text x="236.8" y="126.7">2</text>
<text x="236.8" y="131.8">1</text>
<text x="37.4" y="133.1">17</text>
<text x="37.4" y="135.6">18</text>
<text x="103.4" y="136.9">2</text>
<text x="180.9" y="136.9">3</text>
<text x="236.8" y="136.9">3</text>
<text x="37.4" y="138.2">19</text>
<text x="37.4" y="140.7">20</text>
<text x="37.8" y="163.3" transform="rotate(-90 37.8 163.3)">5</text>
<text x="37.8" y="178.5" transform="rotate(-90 37.8 178.5)">2</text>
</g>
<g font-size="1.8" fill="#0000c2">
<text x="49.6" y="39.7">C2906661</text>
<text x="156.9" y="38.2">C337905</text>
<text x="28.1" y="44.6">C3096082</text>
<text x="67.5" y="48.6">C189267</text>
<text x="81.3" y="48.6">C77082</text>
<text x="107.2" y="48.6">C41856886</text>
<text x="188.4" y="88.2">VIN</text>
<text x="192.6" y="88.2">has</text>
<text x="197.1" y="88.2">Vh&gt;2V,</text>
<text x="205" y="88.2">so</text>
<text x="208.3" y="88.2">logic</text>
<text x="214.1" y="88.2">level</text>
<text x="219.8" y="88.2">converter</text>
<text x="229.8" y="88.2">is</text>
<text x="232.6" y="88.2">not</text>
<text x="236.8" y="88.2">needed</text>
<text x="77.7" y="95.6">C404762</text>
<text x="24.7" y="146.4">C7501245</text>
</g>
<g font-size="1.8" fill="#009600">
<text x="158.7" y="103.8">IO_ADAT_OUT1</text>
<text x="214.6" y="103.8">IO_ADAT_THRU1</text>
<text x="158.7" y="131.7">IO_ADAT_OUT2</text>
<text x="214.6" y="131.7">IO_ADAT_THRU2</text>
</g>
</svg>
